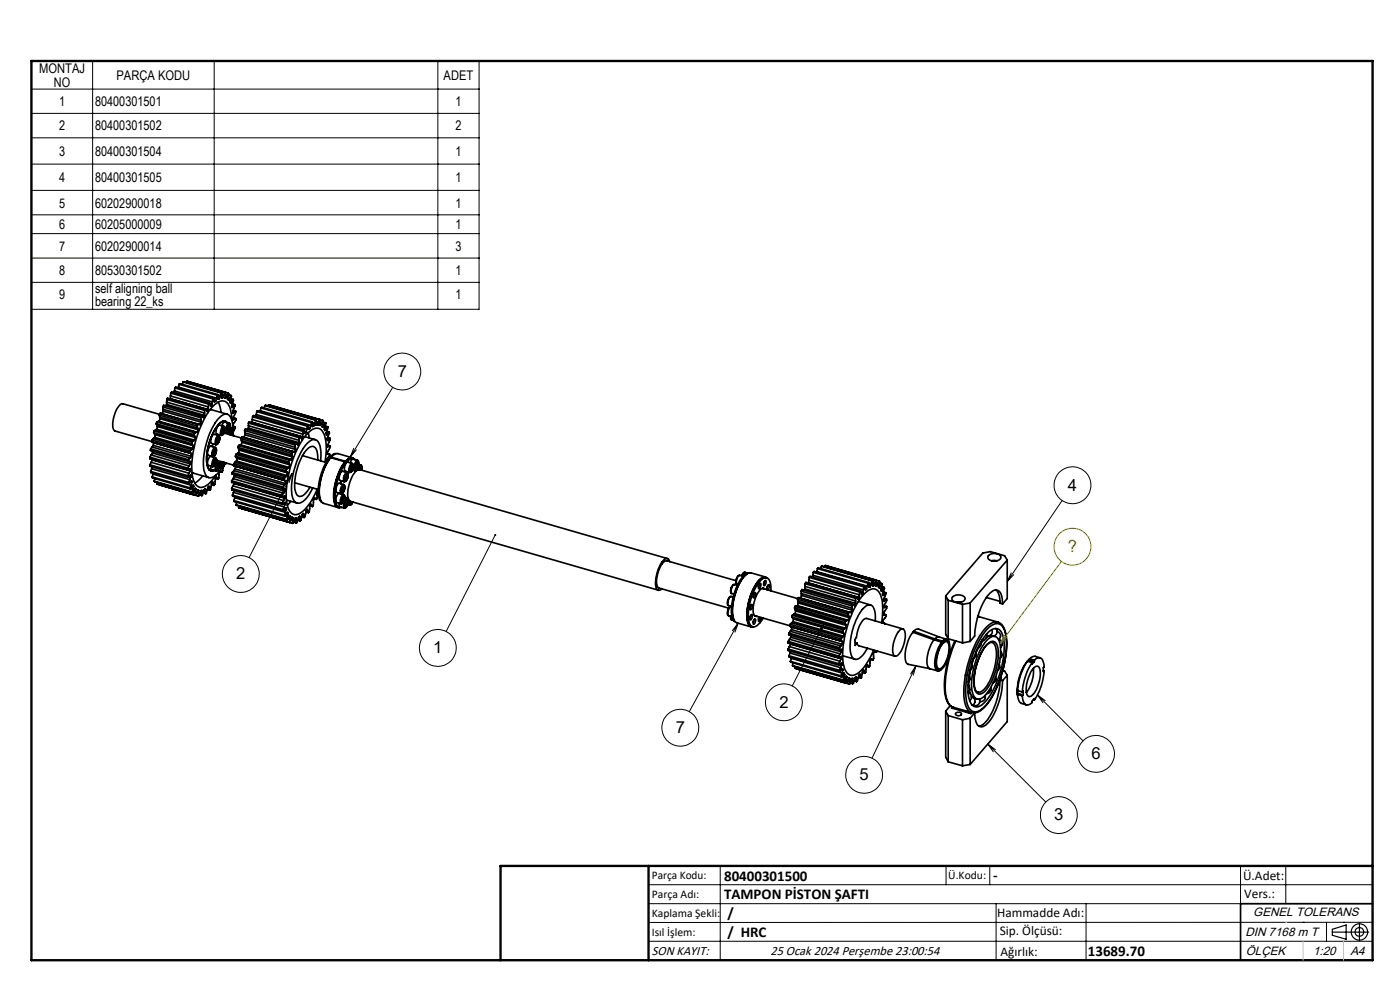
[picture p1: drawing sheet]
<svg xmlns="http://www.w3.org/2000/svg" width="297mm" height="210mm" viewBox="0 0 297 210" stroke-linecap="round" stroke-linejoin="round" font-family="sans-serif">
<g fill="none" stroke="#000" stroke-width=".35">
<path d="M31.8 97v.3l8 2.4M31.8 98.6v.3l8.1 2.3M31.8 97l8 2.3M31.8 98.6l8.1 2.3M32 95.2l-.1 .4 8.1 2.3M32 95.2l8 2.3M32.1 96.5l8 2.3M32.1 96.5l-.3 .5M32.1 98.1l8 2.3M32.1 98.1l-.3 .5M32.2 93.7l8 2.3M32.2 93.7l.2 .1"/>
<path d="M32.2 99.4l8.1 2.3M32.2 99.4l-.2 .6M32.2 93.3v.4M32.2 93.3l8.1 2.4M32.2 94.8l8.1 2.3M32.2 94.8l-.2 .4M32.3 97.5v.1M32.3 97.6l8.1 2.3M32.3 97.6l-.2 .5M32.3 96.1l8.1 2.3M32.3 96.1l-.2 .4M32.3 99.1l-.1 .3"/>
<path d="M32.4 93.8l.2 .1-.1 .6M32.4 95.7l-.1 .4M32.4 93.8l8.2 2.4M32.5 93l8.1 2.3M32.5 93l-.3 .3M32.5 94.5l8.1 2.3M32.5 94.5l-.3 .3M32.6 91.8l8 2.3M32.6 91.8l.2 .2M32.7 91.4l-.1 .4M32.7 91.4l8 2.3M32.8 92l8 2.4"/>
<path d="M32.8 92l.1 .2M32.8 92.8l8.1 2.3M32.8 92.8l-.3 .2M32.9 92.2l-.1 .6M32.9 92.2l8.1 2.3M33 91.2l8 2.3M33 91.2l-.3 .2M33.1 89.9l8.1 2.3M33.1 89.9l.2 .3M33.2 91l8.1 2.4M33.2 91l-.2 .2M33.3 89.5l-.2 .4"/>
<path d="M33.3 89.5l8 2.3M33.3 90.2l8 2.4M33.3 90.2l.1 .3M33.4 90.5l-.2 .5M33.4 90.5l8.1 2.3M33.5 89.4l8.1 2.3M33.5 89.4l-.2 .1M33.8 89.4l8 2.3M33.8 89.4h-.3M33.8 88l8 2.4M33.8 88l.1 .5M33.9 87.9l-7.8-2.3a2.68 2.68 0 0 0-1.8 2.3 4 4 0 0 0 0 3.5l7.9 2.3"/>
<path d="M33.9 88.5l8 2.3M33.9 88.5l.1 .3M33.9 87.7l-.1 .3M33.9 87.7l8.1 2.3M33.9 87.7l8.3 2.3M34 88.8l-.2 .6M34 88.8l8 2.3M34.5 86.3l.2-.3 8.1 2.3M34.5 86.3l8.1 2.3M34.5 86.3l.1 .5M34.6 86.8l8 2.3M34.6 86.8v.4"/>
<path d="M34.6 87.2l-.2 .6M34.6 87.2l8.1 2.4M35.3 85.8l-.1 .3M35.3 85.3l8.1 2.3M35.3 85.8l8.1 2.3M35.3 85.3v.5M35.4 84.7l.1-.3 8.1 2.4M35.4 84.7l8 2.4M35.4 84.7l-.1 .6M36.1 84.6h.1M36.1 84.6l8.1 2.3M36.2 84l8 2.3"/>
<path d="M36.2 84l-.1 .6M36.2 83.4l.2-.3 8 2.4M36.2 83.4l8.1 2.3M36.2 83.4v.6M37 82.9l8 2.4M37 82.9l-.1 .4M37.1 82.3l.2-.2 8.1 2.3M37.1 82.3l8.1 2.3M37.1 82.3l-.1 .6M37.9 82.1l8 2.3M37.9 82.1l-.1 .2M38 81.5l.2-.1 8 2.3"/>
<path d="M38 81.5l8.1 2.3M38 81.5l-.1 .6M38.8 81h.2l8.1 2.3M38.8 81l8.1 2.4M38.8 81l-.1 .5M39.7 80.9l8.1 2.3M39.7 80.9l8 2.3M39.7 80.9l-.2 .2M39.8 99.7l.6-.3v.5M39.8 99.3v.4M40 97.9h.4v.5M40 97.5v.4"/>
<path d="M40.1 98.8l-.3 .5M40.2 96l.4 .2M40.3 95.7l-.1 .3M40.3 97.1l-.3 .4M40.4 99.9l-.3 .5M40.4 98.4l-.3 .4M40.6 96.8l-.3 .3M40.6 96.2v.6M40.6 94.1l.2 .3M40.7 93.7l-.1 .4M40.8 94.4l.2 .1M40.9 95.1l-.6 .6"/>
<path d="M41 94.5l-.1 .6M41 93.5l-.3 .2M41.2 92.2l.1 .4M41.3 93.4l-.3 .1M41.3 91.8l-.1 .4M41.3 92.6l.2 .2M41.5 92.8l-.2 .6M41.6 91.7l-.3 .1M41.8 91.7h-.2M41.8 90.4l.1 .4M41.9 90.8l.1 .3M42 90l-.2 .4"/>
<path d="M42 90h.2M42 91.1l-.2 .6M42.6 88.6v.5M42.6 89.1l.1 .5M42.7 89.6l-.3 .5-.2-.1M42.8 88.3l-.2 .3M43.4 88.1l-.3 .5-.3-.3M43.4 87.6v.5M43.4 87.1v.5M43.6 86.8l-.2 .3M43.6 86.8l.3 .5 .3-.4M44.2 86.3v.6"/>
<path d="M44.3 85.7l-.1 .6M44.3 99.6l.5 .2M44.3 99.6l.1 .1M44.4 85.5l-.1 .2M44.4 85.5l.3 .7 .3-.3M44.6 94.7l1.1 .2a1.44 1.44 0 0 0-.6 1.9l-.9-.2a1.76 1.76 0 0 1 .4-1.9zM44.6 85.7l.4 .2M44.6 86.8h.1M44.6 99.8h.3M44.6 86.8l3.6 1.1M44.7 98.9l.1 .8 1 .2M44.9 96.8v.1"/>
<path d="M45 85.3v.6M45.2 84.6l-.2 .7M45.2 94.1l-.2 .6M45.3 98.5l.2 .1M45.3 98.4v.1M45.3 98.1l.4 .1M45.4 84.4l-.2 .2M45.4 84.4l.1 .9 .3-.2M45.4 95.7l.4 .1M45.4 85l.4 .1M45.5 95.5l-.2 .6v.4M45.5 95.3l.2-.2a1.22 1.22 0 0 1-.4 1.6 1.44 1.44 0 0 1 .2-1.4z"/>
<path d="M45.5 95.5h.1M45.5 97.6h.3M45.6 96.3l-.3 .2M45.6 96.3l-.3-.1v.3M45.6 97.5l.2 .1M45.6 97.5l-.3 .5v.5M45.6 97.5l-.1 .2M45.6 97.3h.1a1.23 1.23 0 0 1-.4 1.6 1.26 1.26 0 0 1 .3-1.6zM45.7 94.9a1.33 1.33 0 0 1-.6 2v-.1M45.7 97.1a1.29 1.29 0 0 1-.6 1.9M45.7 97.1l-1-.3a1.59 1.59 0 0 0-.5 1.9l.9 .3M45.7 97.1a1.52 1.52 0 0 0-.6 1.9"/>
<path d="M45.7 95.4l.1 .4M45.7 95.4l-.2 .1M45.7 98.2l-.2 .4M45.8 95.8l-.2 .5M45.8 97.6l-.1 .6M45.8 99.9h.1M45.9 97.9l.5 .1M45.9 84.4l-.1 .7M45.9 97.6l3.6 1.1M46 99.3l.1 .3M46 99.2l.3 .1M46 93.5l.4 .1"/>
<path d="M46 97.6l-.1 .3M46.1 83.8l-.2 .6M46.1 98.7l.4 .1M46.2 83.7l-.1 .1M46.2 83.7l.1 1 .2-.1M46.2 92.1l-.1 .2M46.2 83.8l.5 .2M46.3 85.3l.3 .8 .3 1.4M46.3 98.2h.1a1.08 1.08 0 0 1-.2 1.5l-.1 .1a.8 .8 0 0 1 0-1.2zM46.3 84.5l.2 .1M46.3 92.6h.1a1.15 1.15 0 0 1-.4 1.6 1.36 1.36 0 0 1 .3-1.6zM46.3 92.8l-.2 .3a.59 .59 0 0 0 0 .8"/>
<path d="M46.3 92.8l.2 .3M46.3 99.3l-.2 .3M46.3 92.8l-.1 .1 .3 .2M46.4 92.4a1.31 1.31 0 0 1-.6 1.9M46.4 98a1.3 1.3 0 0 1-.5 1.9M46.4 92.4l-1-.3a1.48 1.48 0 0 0-.5 1.9l.9 .3M46.4 92.4a1.59 1.59 0 0 0-.6 1.9M46.4 98a1.55 1.55 0 0 0-.6 1.9M46.4 93.6l-.3 .3M46.4 98.5l.1 .3M46.4 98.5l-.4 .5 .1 .6M46.4 98.5l-.2 .1"/>
<path d="M46.5 93.1l-.1 .5M46.5 98.8l-.2 .5M46.5 99.2l.4 .1M46.6 99.9l.3 .1M46.9 83.4l-.4 1.2M47 97.9a1.26 1.26 0 0 0-.1 1.4M47 84.3l.2 .1M47.1 83.3l-.2 .1M47.1 83.3l-.1 1.1h.2M47.1 83.7l.3 .1M47.1 91.7v.2M47.1 98.7v.2"/>
<path d="M47.1 91.9h.2M47.1 98.8h.2M47.2 98l-.2 .9 .1 .3a.94 .94 0 0 0 .6-1.1M47.2 91.3l.4 .1M47.2 98.2l.4 .1M47.2 99.2l.1 .6-.2 .3M47.3 98l-.2 .9M47.3 89.4h.5M47.3 89.3l.1 .1M47.3 90.8l.3-.2a1.27 1.27 0 0 1-.5 1.6 1.41 1.41 0 0 1 .2-1.4zM47.3 98.8l-.2 .1M47.4 83.8l-.2 .6"/>
<path d="M47.5 90.4a1.29 1.29 0 0 1-.6 1.9M47.5 90.4l-1-.2a1.55 1.55 0 0 0-.5 1.9l.9 .2M47.5 90.4a1.56 1.56 0 0 0-.6 1.9M47.5 98.1l.1 .2M47.5 91.9l3.7 1M47.6 90.9h-.2l-.2 .4-.1 .6M47.6 91.4l-.3 .5M47.6 90.9v.5M47.6 98.3l-.3 .5M47.6 98.1v.2M47.7 91.6l-.1 .3M47.7 89.3l.2 .2"/>
<path d="M47.7 83.2h.1M47.7 84.4h.1M47.7 83.2l-.3 .6M47.7 98.1v.1a1.07 1.07 0 0 1-.8 1.1M47.8 83.8l.3 .1M47.8 83.2l-.1 1.2h.2l.2-.5M47.8 83.2l.6 .2M47.9 98.2v.2h-.2M48.2 89.7a1.17 1.17 0 0 0-1.9 .5 11.6 11.6 0 0 0-2.3 8.6l.3 .6 .3 .3 .7 .1M48.2 91.1l.1 .3M48.2 91l.4 .1M48.3 89.7a.96 .96 0 0 0-1.7 0 11.9 11.9 0 0 0-2.6 9.1 1.03 1.03 0 0 0 1.4 1"/>
<path d="M48.4 84.3l.3 .1M48.4 90.5h.3M48.4 83.4l.1 .1-.2 1.2 .1 .1 .3-.4M48.4 83.4l-.3 .5M48.5 83.7l.5 .2M48.5 89.8a1.19 1.19 0 0 1-.1 1.8l-.4 .1M48.6 89.8h.1M48.6 90a.8 .8 0 0 1 0 1.3l-.3 .3a1.03 1.03 0 0 1 .2-1.5zM48.6 89.8l-1-.3-.5 .8M48.6 91.1l-.3 .3M48.6 89.8a1.57 1.57 0 0 0-.6 1.9l-.4-.1M48.6 90.3l-.3 .4v.7"/>
<path d="M48.6 90.3l.1 .2M48.6 90.3l-.2 .1M48.7 90.5l-.1 .6M48.8 92.2a1.39 1.39 0 0 1 .6-1.3 1.46 1.46 0 0 1-.2 1.4M48.8 90.6l.5 .2M48.8 85l.4 .1M48.9 92.2h.1M48.9 92.1v.1M48.9 91.7l.5 .2M49 84.6l.5 .1M49 83.9l.1 .1-.3 1.3 .1 .2 .3-.4M49 83.9l-.3 .5"/>
<path d="M49.1 92.3h.1M49.2 89.1a4.8 4.8 0 0 0-1.4-3.9 2.32 2.32 0 0 0-2.6 1 21.1 21.1 0 0 0-4.4 14.8 2.35 2.35 0 0 0 2 2.4 4.7 4.7 0 0 0 3-2.6M49.2 86l.3 .1M49.2 91.3h.2M49.2 91.2l-.2 .4-.1 .6M49.2 91.2l.2 .1M49.2 91.2l-.1 .1M49.3 90.8l.2 .1v.6l-.3 .8M49.3 90.8a1.32 1.32 0 0 0-.7 1.3M49.3 85.7l.5 .1M49.3 92.2l.3 .3M49.4 91.9l-.3 .4"/>
<path d="M49.4 92.2l-.1 .1M49.4 90.8a2.84 2.84 0 0 0-1.3-3 3.5 3.5 0 0 0-2.7 2.4 15.4 15.4 0 0 0-2.1 9.7 1.4 1.4 0 0 0 1 1.4 1.4 1.4 0 0 0 1.6-.6l1.1-1.4M49.4 91.3v.6M49.4 87.3l.3 .1M49.5 84.7v.2l-.4 1.2 .1 .4 .3-.4M49.5 84.7l-.3 .4M49.5 87.1l.5 .1M49.5 88.8l.2 .1M49.5 88.6l.5 .2M49.5 98.7l10.8 3.1M49.5 98.7l.2 .1M49.6 98.3l-.1 .4"/>
<path d="M49.6 99.8l10.7 3.1M49.6 98.3l10.7 3.2M49.6 99.8l-.3 .4M49.7 90.5h.2M49.7 90.5l-.3-.1 .5 .1M49.7 98.8l.3 .1-.1 .6M49.7 98.8l11 3.2M49.8 85.8v.3l-.4 1.1v.5l.3-.3M49.8 85.8l-.3 .3M49.9 90.5l-.1 .4-.3 .4M49.9 98l10.7 3.1M49.9 98l-.3 .3"/>
<path d="M49.9 99.5l10.7 3.1M49.9 99.5l-.3 .3M50 96.8l10.7 3.1M50 96.8l.1 .2M50 87.2v.3l-.5 1v.5l.2-.1M50 87.2l-.3 .2M50 88.8v.3l-.5 .9-.1 .5h.3M50 96.4v.4M50 88.8l-.3 .1M50 96.4l10.8 3.1M50.1 97l10.8 3.1M50.1 97l.2 .2"/>
<path d="M50.2 97.8l10.7 3.1M50.2 97.8l-.3 .2M50.3 97.2l-.1 .6M50.3 97.2l10.7 3.1M50.3 96.2l10.8 3.1M50.5 94.9l10.7 3.1M50.5 94.9l.1 .3M50.6 96.1l10.7 3.1M50.6 96.1l-.6 .3M50.6 94.5l-.1 .4M50.6 95.2l10.7 3.1M50.6 94.5l10.7 3.1"/>
<path d="M50.6 95.2l.2 .3M50.8 95.5l-.2 .6M50.8 95.5l10.7 3.1M50.9 94.4l-.3 .1M50.9 94.4l10.7 3.1M51.1 94.4l10.7 3.1M51.1 94.4h-.2M51.2 93.1l10.7 3.1M51.2 93.1v.4M51.2 93.5l10.7 3.1M51.2 93.5l.1 .3M51.3 92.7l-.1 .4"/>
<path d="M51.3 92.7l11 3.1M51.3 92.7l10.7 3.1M51.3 93.8l-.2 .6M51.3 93.8l10.8 3.1M51.9 91.3l.2-.3 10.7 3.1M51.9 91.3l10.7 3.1M51.9 91.3v.5M51.9 91.8l10.8 3.1M51.9 91.8l.1 .4M52 92.2l-.2 .6M52 92.2l10.7 3.1M52.7 89.7l.2-.2 10.7 3.1"/>
<path d="M52.7 90.8l-.2 .3M52.7 90.3l10.7 3.1M52.7 89.7l10.8 3.1M52.7 89.7v1.1M52.7 90.8l10.7 3.1M53.5 89.6h-.1M53.5 89.6l10.7 3.1M53.5 89l10.7 3.1M53.5 89v.6M53.6 88.4l.2-.2 10.7 3.1M53.6 88.4l10.7 3.1M53.6 88.4l-.1 .6"/>
<path d="M54.4 87.9l10.7 3.1M54.4 87.9l-.1 .4M54.5 87.3l.1-.2 10.8 3.1M54.5 87.3l10.7 3.1M54.5 87.3l-.1 .6M55.2 87.1l10.7 3.1M55.2 87.1v.2M55.4 86.5l.1-.1 10.8 3.1M55.4 86.5l10.7 3.1M55.4 86.5l-.2 .6M56.2 86h.2l10.7 3.1M56.2 86l10.7 3.1"/>
<path d="M56.2 86l-.2 .5M57 85.9l10.9 3.1M57 85.9l10.7 3.1M57 85.9l-.1 .2M60.7 99.9l.2 .2M60.8 99.5l-.1 .4M61.1 99.3l-.3 .2M61.2 98l.1 .3M61.3 99.2l-.2 .1M61.3 97.6l-.1 .4M61.3 98.3l.2 .3M61.5 98.6l-.2 .6"/>
<path d="M61.6 97.5l-.3 .1M61.8 97.5h-.2M61.9 96.2v.4M61.9 96.6l.2 .3M62 95.8l-.1 .4M62 95.8h.3M62.1 96.9l-.3 .6M62.6 94.4l.1 .5M62.7 94.9v.4M62.7 95.3l-.2 .6-.2-.1M62.8 94.1l-.2 .3M63.4 93.9l-.2 .5-.4-.3"/>
<path d="M63.4 93.4v.5M63.5 92.8l-.1 .6M63.6 92.6l-.1 .2M63.6 92.6l.4 .5 .2-.4M64.2 96.7l5 1.4M64.2 92.1v.6M64.3 91.5l-.1 .6M64.5 91.3l-.2 .2M64.5 91.3l.2 .7 .3-.4M64.6 91.5l.4 .1M64.7 92.6l2.2 .7M65.1 91l-.1 .6"/>
<path d="M65.2 90.4l-.1 .6M65.4 90.2l-.2 .2M65.4 90.2l.1 .9 .3-.2M65.4 91.8l.2 1.1M65.5 90.8l.3 .1M65.9 90.2l-.1 .7M66.1 89.6l-.2 .6M66.3 89.5l-.2 .1M66.3 89.5v1l.3-.2M66.3 90.3h.3M66.3 89.6l.4 .1M66.9 89.1l-.3 1.2"/>
<path d="M67.1 90.1l.2 .1M67.1 89.1h-.2M67.1 89.1l-.1 1.1h.3M67.1 89.5l.4 .1M67.4 97.6a3.3 3.3 0 0 0-.8-2.9 2.03 2.03 0 0 0-2.1 1.5 12.3 12.3 0 0 0-1.8 8 1.1 1.1 0 0 0 .8 1.1 1.1 1.1 0 0 0 1.2-.6l1.1-1.3M67.5 89.6l-.2 .6M67.7 90.2h.1M67.7 89h.2M67.7 89l-.2 .6M67.8 89.6l-.1 .6h.2l.3-.5M67.8 89.6l.4 .1M67.9 89l-.1 .6"/>
<path d="M67.9 89l.5 .2M68 97.7a5.5 5.5 0 0 0-.8-4.3 1.68 1.68 0 0 0-2.2 .9 15 15 0 0 0-2.9 11.4 1.27 1.27 0 0 0 .9 1 1.27 1.27 0 0 0 1.3-.3l1-1 1.1-1.9M68.4 90.1l.4 .1M68.4 89.2h.1l-.2 1.3 .2 .1 .3-.4M68.4 89.2l-.2 .5M68.5 89.5l.5 .2M68.9 90.8l.3 .1M69 98a11 11 0 0 0-.5-6.3 1.72 1.72 0 0 0-2.9-.1 19.6 19.6 0 0 0-4.7 11.2 9.3 9.3 0 0 0 .6 5.6 1.6 1.6 0 0 0 2.6 .1 11.3 11.3 0 0 0 3.2-4.7M69 90.4l.5 .1M69 89.7l.1 .1-.3 1.2 .1 .3 .3-.4M69 89.7l-.2 .5M69.2 91.8l.3 .1"/>
<path d="M69.3 98h.1M69.3 91.5l.5 .1M69.4 93.1l.3 .1M69.5 90.5l.1 .2-.4 1.2 .1 .3 .5-.6M69.5 90.5l-.3 .4M69.5 92.8l.5 .2M69.5 94.6h.3M69.5 94.4l.6 .2M69.7 96.3h.2M69.7 96.3l-.2-.1 .4 .1M69.8 91.6l.1 .3-.5 1.1 .1 .4 .2-.2M69.9 96.3v.4l-.6 .7v.6"/>
<path d="M70 93v.3l-.5 1v.5l.3-.2M70 93l-.3 .2M70.1 94.6l-.1 .3-.5 1v.4h.2M70.1 94.6h-.3M70.1 97.1a12.1 12.1 0 0 0-2.3 8.6l.2 .4M70.1 97.1a12.2 12.2 0 0 0-2.2 8.7l.3 .6 .3 .3 3.2 1M70.1 97.1l3.1 .9M70.2 97.1h.1M70.2 97l.8-.7 .5-.1 3.3 .9M70.2 97l3.1 .9M70.2 97v.1M70.8 96.5l-.7 .6"/>
<path d="M71.3 96.2a2.45 2.45 0 0 0-1.9 1.6 11.4 11.4 0 0 0-1.6 8.2l.5 .6M73.2 97.9l.1 .1M73.2 98a12 12 0 0 0-2.3 8.7l.5 .8 .4 .2h.3M73.2 98h.1M73.3 97.9v.1M74.3 99.6l.1 .2M74.3 99.7l.3 .1M74.4 99.8h.2M74.4 99.2l.4 .1M74.6 98.6l.2-.1a1.27 1.27 0 0 1-.5 1.6 1.4 1.4 0 0 1 .3-1.5zM74.6 98.8l-.3 .6 .1 .4M74.7 97.2a2.32 2.32 0 0 0-2 1.5 12.1 12.1 0 0 0-1.7 7.9l.4 .8 .3 .2"/>
<path d="M74.7 98.3a1.29 1.29 0 0 1-.5 1.9M74.7 98.3l-.9-.3a1.55 1.55 0 0 0-.6 2l1 .2M74.7 98.3a1.56 1.56 0 0 0-.5 1.9M74.8 99.7l.7 .2M74.8 99.3l-.2 .5M74.8 98.8v.5M74.8 98.8h-.2M74.9 99.5l.4 .1M74.9 99.5v.3M75 97.3a1.66 1.66 0 0 0-1.9 1 11.9 11.9 0 0 0-2 8.3l.4 .8 .5 .3M75.1 97.3a1.25 1.25 0 0 0-1.8 .6M75.4 97.6a1.21 1.21 0 0 0-1.9 .5 11.8 11.8 0 0 0-2.2 8.6l.2 .6 .4 .3h.6"/>
<path d="M75.4 99l.1 .2M75.4 98.9l.4 .1M75.6 98.3l.4 .1M75.8 97.7a1.11 1.11 0 0 1-.1 1.6l-.4 .3M75.8 97.7h.1M75.8 97.9a.8 .8 0 0 1 0 1.2l-.3 .4a1.03 1.03 0 0 1 .2-1.5zM75.8 97.7l-1-.3-.5 .8M75.8 99l-.3 .2M75.8 97.7a1.54 1.54 0 0 0-.5 1.9M75.8 98.1l-.3 .5v.6M75.8 98.1l.2 .3M75.8 98.1l-.2 .2"/>
<path d="M76 98.4l-.2 .6M76.1 98.5l.4 .1M76.3 99.6a1.9 1.9 0 0 0-1.6 1.5 6.8 6.8 0 0 0-.7 4.9l.4 .4M76.3 99.6l65.3 18.9M76.4 99.1l.2 .1M76.4 99.1l-.2 .3v.2h.1M76.4 99.1l-.1 .1M76.5 98.6a.9 .9 0 0 1 .2 1.1l.1-.5-.2-.4-.3 .3-.2 .5M76.5 98.6l-.4 .4-.3 .7M76.6 99.2v.5zM32 100v.3l8 2.3M32 100l8 2.3"/>
<path d="M32.3 101.2v.2l8.1 2.3M32.3 101.2l8 2.3M32.5 100.6l8 2.3M32.5 100.6l-.2 .6M32.5 100.4v.2M32.7 102.1l8.2 2.4M32.7 102.1l8 2.3M32.8 101.5l-.1 .6M33.3 102.6l.1 .1M33.3 102.6l8.2 2.4M33.3 102.4v.2M34 102.9h.1"/>
<path d="M34 102.9l8 2.3M39.9 100.9v.3M40 102.3v.3M40.1 101.1l.4 .1M40.1 100.4l-.2 .5M40.3 101.7l-.3 .6M40.3 103.5l.1 .2M40.4 102.2l.3 .1M40.5 101.2l-.1-.4-.5 .4M40.5 101.2l-.2 .5M40.5 103.6l.4 .2M40.5 102.9l-.2 .6"/>
<path d="M40.7 102.3l-.1-.3-.6 .6M40.7 102.3l-.2 .6M40.7 104.4l.2 .1M40.7 100.3h.1M40.7 100.3l3.6 1M40.9 103.1h.2M40.9 103.8l-.2 .6M41 104.2l.5 .1M41.1 103.1l-.1-.2-.6 .8M41.1 103.1l-.2 .7M41.3 103.7h.3M41.5 104.3v.7"/>
<path d="M41.6 103.7l-.2-.1-.5 .9M41.6 103.7l-.1 .6M41.7 104.5l.3-.5h.2l-.2 1.2M41.7 104.5l-.2 .5M41.7 104.5l.4 .1M41.9 104h.2M42.3 105l.5 .1M42.5 104.5l.3 .1M42.8 104.6l.1-.6-.3 .1-.4 1.1h-.2M42.8 104.6v.5M43 101l-1.1 1.1-.6 .4M43.1 104.6l.5 .1"/>
<path d="M43.3 104.1l.3 .1M43.6 104.2v-.5l-.3 .1-.4 1.3h-.1M43.6 104.2v.5M44 103.8l.5 .2M44.1 103.5l.3 .1M44.5 104l-.2-.9-.2 .3-.5 1.3M44.9 102.8l.5 .2M44.9 102.5l.4 .1M45.3 102.6l-.1-.3-.3 .3-.2 1.2-.2 .2M45.3 102.6l.1 .4M45.7 101.5l.5 .2M45.8 101.3l.3 .1"/>
<path d="M46.1 101.4l-.2-.2-.2 .4-.1 1.1-.2 .3M46.1 101.4l.1 .3M46.6 100l.5 .1M46.9 100l-.2-.2-.2 .5-.1 1.1-.2 .3M46.9 100l.2 .1M49.1 102v.3l10.8 3.1M49.1 103.6l.1 .3 10.7 3.1M49.1 102l10.8 3.1M49.1 103.6l10.8 3.1M49.3 100.2l-.1 .4 10.8 3.1M49.3 100.2l10.7 3.1M49.3 105l.1 .3 10.7 3.1"/>
<path d="M49.3 105l10.7 3.1M49.4 101.5l10.7 3.1M49.4 103.1l10.7 3.1M49.4 101.5l-.3 .5M49.4 103.1l-.3 .5M49.5 104.4l10.8 3.1M49.5 104.4l-.2 .6M49.6 106.2l.1 .2 10.7 3.1M49.6 106.2l10.8 3.1M49.7 102.5v.1M49.7 102.6l10.7 3.1M49.7 102.6l-.3 .5"/>
<path d="M49.7 101.1l10.7 3.1M49.7 101.1l-.3 .4M49.7 104.1l-.2 .3M49.7 100.7v.4M49.8 105.6l10.7 3.1M49.8 105.6l-.2 .6M49.9 105.4l-.1 .2M50.1 107.1l10.8 3.2M50.1 107.1l10.7 3.1M50.2 106.5l-.1 .6M50.6 107.7l11.5 3.3M50.6 107.7l10.8 3.1"/>
<path d="M50.7 107.4l-.1 .3M51.3 107.9h.1M59.9 106.7v.3M59.9 105.4l.5-.2v.5M59.9 105.1v.3M59.9 107l.6-.4v.4M60 103.7h.5l-.1 .5M60 108.1l.1 .3M60 103.3v.4M60.1 106.9l.4 .1M60.1 106.2l-.2 .5M60.1 104.6l-.2 .5"/>
<path d="M60.3 107.5l-.3 .6M60.3 101.8l.4 .2M60.3 101.5v.3M60.3 102.9l-.3 .4M60.4 109.3v.2M60.4 105.7l-.3 .5M60.4 104.2l-.3 .4M60.5 108l.2 .1M60.5 109.4l.5 .1M60.5 107l-.2 .5M60.5 108.7l-.1 .6M60.6 102.6l-.3 .3"/>
<path d="M60.6 101.1l-.3 .4M60.7 102l-.1 .6M60.7 108.1v-.4l-.6 .7M60.7 106.1l2.3 .6M60.7 108.1l-.2 .6M60.8 110.2l.1 .1M60.9 100.1l.1 .2M60.9 108.9h.2M60.9 100.9l-.3 .2M61 109.5l-.2 .7M61 100.3l-.1 .6M61.1 110l.4 .1"/>
<path d="M61.1 108.9l-.1-.2-.6 .8M61.1 108.9l-.1 .6M61.4 109.5h.2M61.5 110.1l-.1 .7M61.6 109.5l-.1-.1-.6 .9M61.6 109.5l-.1 .6M61.7 106.4l-.7 .8M61.8 110.3l.2-.6 .2 .1-.1 1.2M61.8 110.3l-.3 .5h-.1M61.8 110.3l.3 .1M62 109.8h.1M62.3 110.8l.5 .1"/>
<path d="M62.5 110.3l.3 .1M62.5 102.4l5 1.4M62.8 110.4l.1-.6h-.2l-.5 1.2h-.1M62.8 110.4v.5M63.1 110.3l.5 .2M63.3 109.9l.3 .1M63.6 110v-.5l-.2 .1-.4 1.3h-.2M63.6 110v.5M64 109.6l.5 .2M64.1 109.2l.4 .2M64.5 109.8l-.2-.9-.2 .2-.3 1.3-.2 .1M64.9 108.6l.5 .2"/>
<path d="M65 108.3l.3 .1M65.4 108.8l-.2-.8-.3 .4-.2 1.2-.2 .2M65.8 107.3l.5 .1M65.9 107.1l.2 .1M66.1 107.2l-.1-.2-.3 .3-.1 1.2-.2 .3M66.1 107.2l.2 .2M66.6 105.8l.5 .1M66.7 105.7l.2 .1M66.9 105.8l-.2-.2-.2 .4v1.2l-.2 .2M66.9 105.8l.2 .1M67.5 104.2l-.3 .5 .1 .9-.2 .3M72 106.7l.1 .8 .9 .3"/>
<path d="M72.1 104.7h.1M72.4 100.1l.3-.1 .9 .3a1.55 1.55 0 0 0-.6 1.9l-.9-.3a1.7 1.7 0 0 1 .3-1.8zM72.5 102l-.2 .6M72.5 106.2v.2M72.5 106.4l.2 .1M72.6 105.9l.4 .1M72.6 105a.4 .4 0 0 1 .6 .1 .4 .4 0 0 1-.1 .6v.1a.9 .9 0 0 1-.9 1 1.89 1.89 0 0 1 .4-1.8zM72.6 103.5l.4 .1M72.7 102.9a.47 .47 0 0 1 .5 .2 .47 .47 0 0 1-.1 .5 1.08 1.08 0 0 1-.8 1.1 1.83 1.83 0 0 1 .4-1.8zM72.7 103.4l-.2 .6 .1 .3M72.7 103.4h.1M72.8 105.4l.2 .1"/>
<path d="M72.8 104.2l-.2 .1M72.8 104.2l-.3-.1 .1 .2M72.8 105.4l-.2 .4-.1 .6M72.8 105.4l-.1 .1M72.8 103h.2a1.22 1.22 0 0 1-.5 1.6 1.48 1.48 0 0 1 .3-1.6zM72.8 105.2l.2-.1a1.23 1.23 0 0 1-.5 1.6 1.31 1.31 0 0 1 .3-1.5zM72.9 102.8l-.9-.3a1.63 1.63 0 0 0-.6 1.9l1 .3M72.9 104.9l-.9-.2a1.59 1.59 0 0 0-.6 1.9l1 .2M73 103.2v.4M73 103.2l-.3 .2M73 103.2l-.2 .1M73 106l-.3 .5"/>
<path d="M73 103.6l-.2 .6M73 105.5v.5M73.1 105.8l.5 .1M73.2 105.5l.7 .2M73.2 107.2l.1 .2M73.2 101.3l.4 .2M73.2 107.1l.4 .1M73.3 105.5l-.1 .3M73.4 106.5l.3 .1M73.4 100.6l.3-.2a1.18 1.18 0 0 1-.5 1.7 1.42 1.42 0 0 1 .2-1.5zM73.4 100l-.1 .2M73.5 106.1h.1a1.03 1.03 0 0 1-.2 1.5l-.1 .1a.8 .8 0 0 1 0-1.3z"/>
<path d="M73.6 100.7l-.3 .3a.59 .59 0 0 0 0 .8M73.6 100.7l.1 .2M73.6 107.2l-.3 .2M73.6 100.7l-.2 .1 .3 .1M73.6 100.3a1.27 1.27 0 0 1-.6 1.9M73.6 105.9a1.31 1.31 0 0 1-.6 1.9M73.6 105.9a1.55 1.55 0 0 0-.6 1.9M73.6 101.5l-.3 .3M73.6 106.3l.1 .3M73.6 106.3l-.4 .5 .1 .6M73.6 106.3l-.2 .2M73.7 100.9l-.1 .6"/>
<path d="M73.7 106.6l-.1 .6M73.7 107.1l.5 .1M74.1 106.1l-.1 .8 .2 .3M74.2 106.3v.4l.2 .4 .4-.6-.3 .5-.3 .2M74.3 106.4l.1 .3M74.3 106.6l.1 .1M74.3 106.6l.3 .1M74.4 106.4l65.3 18.8M74.6 106.7h-.2M74.6 106.5v.2M74.7 106.5l-.1 .2M142.1 119.2a.73 .73 0 0 0-.6-.7 .73 .73 0 0 0-.8 .4 7.4 7.4 0 0 0-1.4 6l.4 .3 .7-.3"/>
<path d="M175 120l10.9 3.1M175 120l10.8 3.1M175 120l-.1 .2M209.7 117.9a1.84 1.84 0 0 1 2.6 .1 1.05 1.05 0 0 1-1.4 1 .94 .94 0 0 1-1-.2 .94 .94 0 0 1-.2-.9zM210.4 118.9h1.1M213.7 118.8l-.6-.9-3-.9-1.6 .3-7.9 9.1M213.7 118.8l-7.9 9.1M213.7 118.8v8.2l-1 1.1M154.6 130.6l.7 .2M154.6 128.4l.6 .2M155 130.7v.5l.3 .3M155.1 128.7v-.1a1.31 1.31 0 0 0-.5 2"/>
<path d="M155.1 126.5a1.39 1.39 0 0 0-.8 1.6l.3 .3M155.1 130.7v.5l.2 .3M155.1 128.6a1.59 1.59 0 0 0-.5 2M155.1 126.5a1.48 1.48 0 0 0-.5 1.9M155.1 128.6l.1 .1M155.1 126.5l.4 .1M155.3 131.5l.4 .1M155.3 125.9l.4 .1M155.8 124a1.36 1.36 0 0 0-.8 1.7l.3 .2M156.1 123.2l-14.6-4.3a1.59 1.59 0 0 0-1.4 1.3 5.1 5.1 0 0 0-.5 4.4l15 4.4M156.4 124h.1M156.4 124.2l-.6-.2a1.57 1.57 0 0 0-.5 1.9"/>
<path d="M156.9 122.1v-.1a1.38 1.38 0 0 0-.5 2M156.9 122.1a1.56 1.56 0 0 0-.5 1.9M156.9 122.1l.8 .1M158 121.4a.76 .76 0 0 0-.7 .8M158 121.4l-.2 .1-.4 .7M158 121.4l.6 .2M158.4 121.8a11.1 11.1 0 0 0-3.1 8.2l.3 1.4M159 121.5a3.7 3.7 0 0 0-2.6 2.8 9.9 9.9 0 0 0-.9 7.1l.5 .5M159.2 130.7l-.1 .4M159.2 128.5l-.1 .4M159.3 130.4h.1a.72 .72 0 0 1-.2 1.1 .71 .71 0 0 1 .1-1.1zM159.3 128.3l.1-.1a.78 .78 0 0 1-.2 1.2l-.1-.6z"/>
<path d="M159.9 131.6l-.1 .4M159.9 126l-.1 .4M160 131.4l.1-.1a.7 .7 0 0 1-.3 1.1v-.7zM160 125.8l.1-.1a.7 .7 0 0 1-.3 1.1v-.7zM160.1 130.6l7.5 2.1M160.3 130.7h-.1h.2M161 131l-.1 .4M161 124l-.1 .5M161.1 130.9a.71 .71 0 0 0-.1 .9l.4-.8M161.1 123.8l.2-.1a.76 .76 0 0 1-.3 1.2l-.1-.6zM161.7 124.8l7.6 2.2M161.9 124.8l.1 .1"/>
<path d="M161.9 124.8l.2 .1M162.1 123.4l-.1 .4M162.2 125l-.2-.2a1.94 1.94 0 0 0-1.6 1.6 5.3 5.3 0 0 0-.3 4.2l.5 .1M162.3 123.2v-.1a.78 .78 0 0 1-.2 1.1l-.1-.3zM162.3 122.5a2.06 2.06 0 0 0-1.8 1.4 11.6 11.6 0 0 0-1.8 8.1l.3 .6 .3 .2M162.4 122.4l-3.1-.9a2.13 2.13 0 0 0-1.9 1.4 12.1 12.1 0 0 0-1.8 8.3l.3 .6 .4 .3 3 .9M162.7 122.6a1.62 1.62 0 0 0-1.9 .9 11.5 11.5 0 0 0-2 8.6l.3 .5 .6 .4M162.7 125.1a1.03 1.03 0 0 1 .4-1.1 1.04 1.04 0 0 1-.2 1.2M162.8 122.6a1.16 1.16 0 0 0-1.8 .4 11.9 11.9 0 0 0-2.4 9.1l.5 .7 .7 .2M162.8 124.3l-.1 .4M163.5 125.3a2.78 2.78 0 0 0-.7-2.6l-.2-.2a2.72 2.72 0 0 0-2.1 1.8 10.8 10.8 0 0 0-1.4 8.1 1.01 1.01 0 0 0 .9 .6 1.01 1.01 0 0 0 .9-.5l1-1.4M167.2 136.1v.3l10.7 3.1"/>
<path d="M167.2 137.7v.3l10.8 3.1M167.2 136.1l10.7 3.1M167.2 137.7l10.7 3.1M167.4 134.3l-.1 .3 10.7 3.2M167.4 139.1v.3l10.8 3M167.4 134.3l10.7 3.1M167.4 139.1l10.7 3.1M167.5 137.2l10.7 3.1M167.5 137.2l-.3 .5M167.5 135.6l10.7 3.1M167.5 135.6l-.3 .5M167.6 132.8l10.7 3.1"/>
<path d="M167.6 132.8l.2 .2M167.6 138.5l10.7 3.1M167.6 138.5l-.2 .6M167.6 132.4v.4M167.6 132.4l10.8 3.1M167.6 133.9l10.8 3.1M167.6 133.9l-.2 .4M167.7 136.6v.1M167.7 135.2l10.8 3.1M167.7 135.2l-.2 .4M167.7 136.7l10.8 3.1M167.7 136.7l-.2 .5"/>
<path d="M167.7 138.1l-.1 .4M167.8 134.8l-.1 .4M167.8 133l10.7 3M167.8 133l11 3.1M167.9 139.7l10.7 3.1M167.9 139.7l-.2 .6M167.9 133.6l10.7 3.1M167.9 133.6l-.3 .3M167.9 139.5v.2M168 132.1l10.7 3.1M168 132.1l-.4 .3M168 130.9l10.7 3.1"/>
<path d="M168 130.9l.2 .2M168 133l-.1 .6M168.1 130.5l-.1 .4M168.1 130.5l10.7 3.1M168.2 131.1l10.7 3.1M168.2 131.1l.1 .2M168.2 131.9l10.8 3.1M168.2 131.9l-.2 .2M168.3 131.3l-.1 .6M168.3 131.3l10.8 3.1M168.4 130.3l-.3 .2M168.4 130.3l10.7 3.1"/>
<path d="M168.6 129l10.7 3.1M168.6 129l.1 .3M168.7 128.6l-.1 .4M168.7 128.6l10.7 3.1M168.7 129.3l10.7 3.1M168.7 130.2l10.7 3.1M168.7 130.2l-.3 .1M168.7 129.3l.1 .3M168.8 129.6l-.1 .6M168.8 129.6l10.8 3.1M168.9 128.5l-.2 .1M168.9 128.5l10.8 3.1"/>
<path d="M169.2 127.1l10.8 3.1M169.2 127.1l.1 .5M169.2 128.5l10.7 3.1M169.2 128.5h-.3M169.3 127.6l10.7 3.1M169.3 127.6l.1 .3M169.3 126.8l-.1 .3M169.3 126.8l10.8 3.1M169.3 126.8l11 3.1M169.4 127.9l-.2 .6M169.4 127.9l10.7 3.1M170 125.4l.1-.3 10.7 3.1"/>
<path d="M170 125.4l10.7 3.1M170 125.9l10.7 3.1M170 125.4v.5M170 125.9v.4M170 126.3l-.2 .6M170 126.3l10.8 3.1M170.7 124.9l-.1 .3M170.7 124.9l10.8 3.1M170.7 124.4l10.8 3.1M170.7 124.4v.5M170.8 123.8l.2-.3 10.7 3.1M170.8 123.8l10.7 3.1"/>
<path d="M170.8 123.8l-.1 .6M171.5 123.6v.1M171.5 123.6l10.8 3.1M171.6 123.1l10.7 3.1M171.6 123.1l-.1 .5M171.7 122.5l.1-.2 10.8 3M171.7 122.5l10.7 3.1M171.7 122.5l-.1 .6M172.4 122l10.8 3.1M172.4 122v.4M172.5 121.4l.2-.2 10.7 3.1M172.5 121.4l10.8 3.1"/>
<path d="M172.5 121.4l-.1 .6M173.2 121.2l10.8 3.1M173.2 121.2v.1M173.4 120.6l.2-.1 10.7 3.1M173.4 120.6l10.7 3.1M173.4 120.6l-.2 .6M174.3 120.1l10.9 3.1M174.3 120.1l10.7 3.1M174.3 120.1l-.2 .5M177.9 139.5l.6-.2v.5M177.9 139.2v.3M178 137.8h.5v.5"/>
<path d="M178.1 137.4l-.1 .4M178.2 138.7l-.3 .5M178.3 135.9l.2 .1M178.4 137l-.3 .4M178.4 135.5l-.1 .4M178.5 139.8l-.3 .5M178.5 138.3l-.3 .4M178.5 136l.3 .1M178.6 136.7l-.2 .3M178.7 135.2l-.3 .3M178.7 134l.2 .2M178.8 136.1l-.2 .6"/>
<path d="M178.8 139.1l2.6 .7M178.8 133.6l-.1 .4M178.9 134.2l.2 .2M179 135l-.3 .2M179.1 134.4l-.1 .6M179.1 133.4l-.3 .2M179.3 132.1l.1 .3M179.4 131.7l-.1 .4M179.4 133.3l-.3 .1M179.4 132.4l.2 .3M179.6 132.7l-.2 .6M179.7 131.6l-.3 .1"/>
<path d="M179.9 131.6h-.2M180 130.2v.5M180 130.7l.1 .3M180.1 129.9l-.1 .3M180.1 129.9h.2M180.1 131l-.2 .6M180.7 128.5v.5M180.7 129l.1 .4M180.8 129.4l-.2 .6-.3-.1M180.8 128.2l-.1 .3M181.4 136.3l.4 .1M181.5 128l-.2 .5-.5-.3"/>
<path d="M181.5 126.9v1.1M181.7 126.6l-.2 .3M181.7 126.6l.3 .5 .3-.4M181.8 136.4l.4 .6 7.7 2.2M182.1 127.6l2.6 .7M182.3 126.2v.5M182.4 125.6l-.1 .6M182.6 125.3l-.2 .3M182.6 125.3l.2 .7 .3-.3M182.7 125.6l.4 .1M183.2 125.1l-.1 .6M183.3 124.5l-.1 .6"/>
<path d="M183.4 124.3l-.1 .2M183.4 124.3l.2 .9 .2-.3M183.6 124.8l.2 .1M184 124.3l-.2 .6M184.1 123.7l-.1 .6M184.3 123.6l-.2 .1M184.3 123.6l.1 1 .2-.1M184.3 123.7l.5 .2M184.4 124.4l.2 .1M184.7 139.9l.5 .1M184.7 139.8l.3 .1M184.8 123.9l-.2 .6"/>
<path d="M185 139.9l-.2-.2-.3 .5v1l-.1 .3M185 139.9l.2 .1M185 123.2l-.2 .7M185.1 124.2h.2M185.1 123.5l.5 .1M185.2 123.2h-.2M185.2 123.2l-.1 1.1 .2-.1M185.6 123.6l-.3 .6M185.7 131.7a3.7 3.7 0 0 0-.9-3.3 1.99 1.99 0 0 0-2.1 1.2 13.2 13.2 0 0 0-2.1 9.2 1.17 1.17 0 0 0 .9 1.1 1.17 1.17 0 0 0 1.3-.7l1.2-1.7M185.8 123.1h.1M185.8 124.3h.1M185.8 123.1l-.2 .5"/>
<path d="M185.9 123.7l-.1 .6M185.9 123.7l.3 .1M185.9 123.1v.6M185.9 123.1l.6 .2M186.1 138.1l-.2 .2h-.4l-.2 .4v1l-.1 .3M186.2 123.8l-.2 .5h-.2M186.4 124.1l.4 .1M186.5 123.3h.1l-.2 1.3 .1 .1 .3-.5M186.5 123.3l-.3 .5M186.5 123.6l.6 .2M186.9 124.9l.4 .1M187 132.1a9.8 9.8 0 0 0-.6-6.6 1.7 1.7 0 0 0-2.7 .2 19.6 19.6 0 0 0-4.8 11.1 9 9 0 0 0 .6 5.7 1.62 1.62 0 0 0 2.7 .2 12.3 12.3 0 0 0 3.1-4.8"/>
<path d="M187 124.5l.5 .1M187.1 123.8l.1 .1-.3 1.3 .1 .2 .3-.4M187.1 123.8l-.3 .4M187.3 125.9l.3 .1M187.4 125.5l.5 .2M187.5 127.2l.3 .1M187.5 130.3l.5 .1M187.5 124.6l.1 .2-.4 1.2 .1 .3 .3-.3M187.5 124.6l-.2 .4M187.5 126.9l.6 .2M187.6 128.6l.3 .2M187.6 128.5l.5 .1"/>
<path d="M187.9 125.7v.3l-.4 1.1v.4l.3-.2M187.9 125.7l-.3 .3M188 130.4v.4l-.6 .7-.1 .5 .4 .3M188.1 127.1v.3l-.5 1v.5l.3-.1M188.1 127.1l-.3 .2M188.1 128.6v.4l-.6 .9v.4v.1h.5M188.1 128.6l-.2 .2M191 133.6l.5-.2a2.29 2.29 0 0 1 .4 2.6 4.4 4.4 0 0 1-1.8 3.2h-.1a1.66 1.66 0 0 1-.6-2 6.7 6.7 0 0 1 1.6-3.6zM191.6 133.4l-7.8-2.2a3.4 3.4 0 0 0-1.9 2.7l-.2 1.3-.3 .5v1.2l.4-.5M193.8 133.9l4.5 1.6M193.8 133.9l.5-.4 .6-.1 4.3 1.7M193.8 133.9v.3"/>
<path d="M198.1 135.7a7.4 7.4 0 0 0-1.3 5.7l.4 .4 1.7 .5M198.1 135.7l-4.5-1.6a8.6 8.6 0 0 0-1.4 6.4l.5 .4 4.6 .9M198.1 135.7l1.7 .5M198.3 135.5l1.7 .5M199.2 135.1l-.4 .1-.5 .3M199.2 135.1l1.6 .5M199.8 136.2a7.3 7.3 0 0 0-1.3 5.7l.3 .3 .3 .1 .5-.2M199.8 136.2l.1 .2M199.9 136.4v.3a5.9 5.9 0 0 0-1 5l.2 .1a1.49 1.49 0 0 0 1.5-1.3 4.9 4.9 0 0 0 .4-4.3l-.5-.1-.4 .3M199.9 136.4h.2M200 136a.72 .72 0 0 1 .7-.5 .72 .72 0 0 1 .6 .7M200 136l.1 .2"/>
<path d="M200.1 136.2a.68 .68 0 0 1 .8-.4 .68 .68 0 0 1 .5 .6 6.8 6.8 0 0 1-1.8 5.7 .68 .68 0 0 1-.8 0 .68 .68 0 0 1-.3-.8 7.6 7.6 0 0 1 1.4-4.9M200.1 136.2v.2M200.6 126.4l.6 .9M200.6 126.4v8.2l.6 .9M201.2 127.3l3 .9M201.2 135.5l3 .9M201.2 127.3v8.2M202.2 126.5a1.96 1.96 0 0 1 2.5 .3 1.35 1.35 0 0 1-2 .9 .68 .68 0 0 1-.7-.4 .68 .68 0 0 1 .2-.8zM202.6 135.9a22.1 22.1 0 0 0-2.1 11.5l.4 1.4 .5 .7 .5 .4M202.7 127.7h1.2M202.7 136a22.6 22.6 0 0 0-2 11.9l.5 1.3 .8 .7M204.2 128.2v8.2"/>
<path d="M205.8 127.9l-1.6 .3M205.8 127.9v8.2M205.8 136.1l-1.6 .3M206.6 139.6l-.4 1.3M207 138.4v.8l-.5 .5M207.4 130.8l4.3 1.2M207.6 137.4l-.6 1.1M208.1 136.2a.97 .97 0 0 1-.7 1.3M208.7 135.8l-.6 .7M209.3 134.5a.96 .96 0 0 1-1 1.3M209.3 136.8l.3-.3a1.15 1.15 0 0 1 1.3-.4 1.15 1.15 0 0 1 .8 1.2 12.3 12.3 0 0 1-3 9.6 1.06 1.06 0 0 1-1.2 .3 1.06 1.06 0 0 1-.7-1 12.8 12.8 0 0 1 2.5-9.4zM209.3 126.7l2.8 .9"/>
<path d="M209.3 133.6a2.68 2.68 0 0 1 2.8-1.2 3.5 3.5 0 0 1 1.4 3 22.1 22.1 0 0 1-4.6 14.5 2.1 2.1 0 0 1-2.9 .7 6.6 6.6 0 0 1-1.1-5.1 22.4 22.4 0 0 1 4.4-11.9zM209.3 134.9h.5M209.4 136.7a.99 .99 0 0 1 1.2-.4 .99 .99 0 0 1 .6 1.1 11.8 11.8 0 0 1-2.6 9 .98 .98 0 0 1-1.2 .5 .98 .98 0 0 1-.6-1.1 12.4 12.4 0 0 1 2.6-9.1zM209.6 135.6a1.38 1.38 0 0 1 1.6-.6 1.38 1.38 0 0 1 .9 1.5 15.2 15.2 0 0 1-3.3 11.2 1.3 1.3 0 0 1-1.4 .6 1.3 1.3 0 0 1-1-1.1 14.6 14.6 0 0 1 2-10zM209.7 134a1.63 1.63 0 0 1 1.7-.6 1.63 1.63 0 0 1 1.3 1.3 16.1 16.1 0 0 1-1.2 10 10.1 10.1 0 0 1-3.7 5.1 1.41 1.41 0 0 1-2-1 15.2 15.2 0 0 1 1-9.8 12.6 12.6 0 0 1 2.9-5zM209.8 134.9l-.5 .3M209.9 134.9l1.2 .1M210 134.8h.1M210.4 133.6a1.05 1.05 0 0 1-.6 1.3M211.2 133.3a.96 .96 0 0 1-.4 1.6M211.3 125.2a3.5 3.5 0 0 1 .9 2.7l.5 .2M211.5 133.9a.97 .97 0 0 1 .7 .8 .97 .97 0 0 1-.4 1"/>
<path d="M211.7 132a3.3 3.3 0 0 1 1.8 3.1 22.8 22.8 0 0 1-4.4 14.7l-1.1 1-1.2 .4M211.7 132a3 3 0 0 0-2.8 1.4 22.8 22.8 0 0 0-4.3 15.4 2.8 2.8 0 0 0 1.5 2.4M211.9 135.6a.99 .99 0 0 1 .4 1.7M212.3 138.1l.2 .4v.5l-.3 .6M212.7 128.1a2.75 2.75 0 0 0-1.2-2.9 3.4 3.4 0 0 0-2.7 2.3 16.5 16.5 0 0 0-2 7.4l-1 1.2M218.4 139.8l-.2 .2M218.4 139.8l1 .2M220.6 139.6l-1.1-.4-.5 .1-.6 .5M167.7 140.3v.2l10.8 3.1M167.7 140.3l10.7 3.1M168.1 141.2l10.9 3.2M168.1 141.2l10.8 3"/>
<path d="M168.2 140.6l-.1 .6M168.7 141.7l.1 .1M168.7 141.7l10.9 3.2M168.7 141.5v.2M169.4 142h.1M169.4 142l10.7 3.1M177.9 140.8l.1 .3M178.1 142.2l.1 .2M178.2 141l.4 .1M178.2 140.3l-.3 .5M178.4 143.4l.1 .2M178.5 142.1l.3 .1"/>
<path d="M178.5 143.5l.5 .1M178.6 141.1l-.1-.5-.5 .5M178.6 141.1l-.5 1.1M178.8 142.2l-.1-.4-.5 .6M178.8 142.2l-.4 1.2M178.9 144.2l.1 .2M178.9 142.9l.3 .1M179 143.6l-.1 .6M179.1 144.1l.4 .1M179.2 143l-.2-.2-.5 .8M179.2 143l-.2 .6M179.5 143.5l.2 .1"/>
<path d="M179.5 144.2l-.1 .6 .2 .1M179.7 143.6l-.2-.2-.5 1M179.7 143.6l-.2 .6M179.8 144.4l.4 .1M180.1 143.9h.2l-.1 .6M180.1 143.9h.1M180.1 143.9l-.5 1M180.2 144.5l-.1 .6M180.3 144.8l.6 .2M180.6 144.3l.3 .2M180.9 145v-1.1h-.2l-.4 1.2h-.2M181.2 144.5l.5 .1"/>
<path d="M181.3 144l.4 .1M181.7 144.1l-.1-.5-.2 .1-.4 1.2-.1 .1M181.7 144.1v.5M182.1 143.7l.5 .2M182.2 143.4h.3M182.5 143.4v-.4l-.3 .2-.3 1.3-.2 .1M182.5 143.4l.1 .5M183 142.7l.5 .1M183 142.4l.3 .1M183.3 142.5l-.1-.4-.2 .3-.2 1.3-.2 .2M183.3 142.5l.2 .3M183.8 141.4l.6 .1"/>
<path d="M183.9 141.2l.3 .1M184.2 141.3l-.2-.3-.2 .4-.1 1.2-.2 .2M184.2 141.3l.2 .2M200.6 150.8v9.8l.6 1M200.6 150.8l.6 1M201.2 151.8v9.8M201.2 151.8l3 .9M201.6 149.7l-1 1.1M202 150l-.1 .2 4.1 1.2 .2-.3 .6 .1M202.1 150l4.1 1.2M202.1 150v.3M202.7 151.3a.78 .78 0 0 1 1.3 .2 .7 .7 0 0 1-.7 .3 .7 .7 0 0 1-.6-.5z"/>
<path d="M204.2 152.7v9.7M205.1 150.9l-.1 .2M205.4 145.4a.99 .99 0 0 1 0 1.5 .93 .93 0 0 1 .7 .8 .93 .93 0 0 1-.4 .9M205.6 144.5v1.1M205.6 143.3l.2 .5-.1 .5-.3 .4M205.7 146.5l.2 .7M205.7 151.1l-.1 .2M205.8 152.4v9.8M205.8 152.4l-1.6 .3M205.9 142.1l-.2 1.3M206 151.1l-.2 .2M206.1 147.6l.5 .5"/>
<path d="M206.1 147.8h.1M206.1 140.9l.1 .6-.4 .6M206.1 151.2h.1M206.2 147.8l.1 .1M206.6 148.1l.1 .1a.98 .98 0 0 1-.4 1.4M206.6 148.1l.7 .2M206.8 151.2l-1 1.2M207.4 146.9h.1M207.8 148.3a.95 .95 0 0 1-.3 1.2 .95 .95 0 0 1-1.1 0M209 147.5a.97 .97 0 0 1-1.1 1.3M210.2 145.9v.5l-.2 .4-.7 .4M211.2 143.6v.8l-.5 .4"/>
<path d="M212 140.9l.1 .7-.4 .6M212.2 144.2a14.9 14.9 0 0 1-3.3 9.2l-.6 .4-.7 .2M212.2 144.2l.5 .2M212.2 143.9h.2l-.2 .3M212.7 144.4a14.9 14.9 0 0 1-3.3 9.1 1.33 1.33 0 0 1-1.6 .6 1.33 1.33 0 0 1-.9-1.4l-.1-1.5M212.7 142.2l.4 .1 .6 1M213.7 143.3v9.8l-7.9 9.1M213.7 143.3l-1 1.1M215.8 147.1l.1 .2M215.8 147.1l1.3 .3M215.9 146.5l-.1-.2v.8M215.9 147.3l.2 1.2 .3 .5 1.4 .5"/>
<path d="M215.9 146.5l1 .3M215.9 147.3l1 .3M216.9 147.6l.1 .9a1 1 0 0 0 .9 1 1 1 0 0 0 1.1-.8l.4-.5v.3M216.9 146.8l.2-.2v.8M217.1 147.4l-.2 .2M217.9 140.3a12.8 12.8 0 0 0-2 6.2M217.9 140.3l-.1 .2a10.5 10.5 0 0 0-1.9 7.1M217.9 140.3l1.1 .3M218.2 140l-.2 .3M218.2 140l1.2 .4M219 140.6a12.4 12.4 0 0 0-2.1 6.2M219.1 141.9l.2-.2a.69 .69 0 0 1 .8-.4 .69 .69 0 0 1 .5 .7 7.1 7.1 0 0 1-1.8 5.7 .85 .85 0 0 1-.9-.3 .85 .85 0 0 1-.2-.9 8.3 8.3 0 0 1 1.4-4.6z"/>
<path d="M219.2 141.8a7.4 7.4 0 0 1-1.5 5.1M219.2 148.4l.2 .1M219.4 140a1.03 1.03 0 0 1 1.2-.5 1.03 1.03 0 0 1 .8 1.1l.1 .9-.2 .1v.8l.2-.1M219.4 140v.4M219.4 140.4l-.4 .5v-.3M221.3 142.2l.2 .1M221.5 142.3a12.6 12.6 0 0 1-2.1 6.2M201.2 161.6l3 .8M205.8 162.2l-1.6 .2M291.2 191.7h-28v12"/>
</g>
<g fill="none" stroke="#000" stroke-width=".21">
<path d="M6.7 12.9h94.9v52.7h-94.9zM6.7 18.9h94.9M19.6 12.9v52.7M45.4 12.9v52.7M92.9 12.9v52.7M6.7 24.1h94.9M6.7 29.2h94.9M6.7 34.8h94.9M6.7 40.4h94.9M6.7 45.6h94.9M6.7 49.6h94.9M6.7 54.7h94.9"/>
<path d="M6.7 59.9h94.9M75 95.1l-.7 1.9M75.6 95.4l-1.3 1.6M83.3 82.2l-9 14.8M61.9 100.5l-9.1 17.8M61.9 100.5l-.6 1.9M61.9 100.5l-1.2 1.6M105.1 113.5l-10.4 20.4M225.3 106.2l-11.6 17.2M156.6 132.2l-10.4 18.7M156.6 132.2l-.7 1.9M156.6 132.2l-1.2 1.6"/>
<path d="M174.7 132.4l-6.6 13.1M174.7 132.4l-.6 2M174.7 132.4l-1.2 1.6M214.5 121.5l-.8 1.9M215.1 121.9l-1.4 1.5M194.3 141.2l-9.3 19.6M194.3 141.2l-.6 2M194.3 141.2l-1.1 1.7M209.5 157.8l12.4 12.3M209.5 157.8l1.7 1.2M209.5 157.8l1.2 1.7M220.1 147.4l9.7 9.8"/>
<path d="M220.1 147.4l1.6 1.2M220.1 147.4l1.2 1.7M137.6 187.7h153.6M137.6 191.7h153.6M137.6 199.7h153.6M152.8 183.7v20M200.7 183.7v4M210 183.7v4M211.3 191.7v12M230.4 191.7v12M263.2 183.7v20M272.8 183.7v8"/>
<path d="M276.4 195.6h.1M281.4 195.6v4.1M285 195.6h.1M291.2 195.6l-153.6 .1"/>
<circle cx="85.3" cy="78.8" r="3.9"/>
<circle cx="227.5" cy="102.9" r="3.9"/>
<circle cx="51.1" cy="121.8" r="3.9"/>
<circle cx="92.9" cy="137.4" r="3.9"/>
<circle cx="144.3" cy="154.4" r="3.9"/>
<circle cx="166.3" cy="149" r="3.9"/>
<circle cx="232.5" cy="159.9" r="3.9"/>
<circle cx="183.3" cy="164.4" r="3.9"/>
<circle cx="224.6" cy="172.9" r="3.9"/>
</g>
<g fill="none" stroke="#808000" stroke-width=".21">
<path d="M225.2 119.1l-13 17.4M213.1 134.7l-.9 1.8M213.6 135.1l-1.4 1.4"/>
<circle cx="227.5" cy="116" r="3.9"/>
</g>
<g fill="none" stroke="#000" stroke-width=".25">
<path d="M282.6 197.7h7.8M282.6 197.1l3-.9v3l-3-.8zM288.4 195.8v3.8M106.2 203.7h185"/>
<circle cx="288.4" cy="197.7" r="1.74"/>
<circle cx="288.4" cy="197.7" r=".93"/>
</g>
<path d="M6.7 12.9h284.5v190.8h-284.5zM137.6 183.7v20M291.2 183.7h-185v20" fill="none" stroke="#000" stroke-width=".5"/>
<path d="M276.4 199.7v4M285 199.7v4" fill="none" stroke="#c0c0c0" stroke-width=".21"/>
<path d="M272.8 195.6h.1" fill="none" stroke="#c0c0c0" stroke-width=".25"/>
<path d="M105 113.3h.2l-.1 .2 .1-.2a.21 .21 0 0 1 0 .3 .21 .21 0 0 1-.3 0 .21 .21 0 0 1 .1-.3z" fill="#000"/>
<g font-size="3.5">
<text x="84.4" y="79.9">7</text>
<text x="226.6" y="104.1">4</text>
<text x="50.1" y="122.9">2</text>
<text x="91.9" y="138.6">1</text>
<text x="143.4" y="155.5">7</text>
<text x="165.3" y="150.1">2</text>
<text x="231.6" y="161">6</text>
<text x="182.4" y="165.5">5</text>
<text x="223.7" y="174">3</text>
</g>
<text font-size="3.5" fill="#808000" x="226.6" y="117.1">?</text>
<g font-size="3.2">
<text x="153.6" y="186.8">80400301500</text>
<text x="153.6" y="190.8">TAMPON PİSTON ŞAFTI</text>
<text x="210.7" y="186.6">-</text>
<text x="154.3" y="194.8">/</text>
<text x="154.3" y="198.8">/ HRC</text>
<text x="230.8" y="202.8">13689.70</text>
</g>
<g font-size="2.8">
<text x="8.3" y="15.5">MONTAJ</text>
<text x="24.7" y="16.9">PARÇA KODU</text>
<text x="94.1" y="16.9">ADET</text>
<text x="11.4" y="18.4">NO</text>
<text x="12.5" y="22.5">1</text>
<text x="20.2" y="22.5">80400301501</text>
<text x="96.6" y="22.5">1</text>
<text x="12.5" y="27.7">2</text>
<text x="20.2" y="27.7">80400301502</text>
<text x="96.6" y="27.7">2</text>
<text x="12.5" y="33.1">3</text>
<text x="20.2" y="33.1">80400301504</text>
<text x="96.6" y="33.1">1</text>
<text x="12.5" y="38.6">4</text>
<text x="20.2" y="38.6">80400301505</text>
<text x="96.6" y="38.6">1</text>
<text x="12.5" y="44">5</text>
<text x="20.2" y="44">60202900018</text>
<text x="96.6" y="44">1</text>
<text x="12.5" y="48.6">6</text>
<text x="12.5" y="53.2">7</text>
<text x="20.2" y="48.6">60205000009</text>
<text x="20.2" y="53.2">60202900014</text>
<text x="96.6" y="48.6">1</text>
<text x="96.6" y="53.2">3</text>
<text x="12.5" y="58.3">8</text>
<text x="20.2" y="58.3">80530301502</text>
<text x="96.6" y="58.3">1</text>
<text x="12.5" y="63.5">9</text>
<text x="20.2" y="62.1">self aligning ball</text>
<text x="20.2" y="64.9">bearing 22_ks</text>
<text x="96.6" y="63.5">1</text>
<text x="263.7" y="186.7">Ü.Adet:</text>
<text x="263.9" y="190.5">Vers.:</text>
<text x="211.5" y="194.5">Hammadde Adı:</text>
<text x="138.3" y="202.6">SON KAYIT:</text>
<text x="163.5" y="202.6">25 Ocak 2024 Perşembe 23:00:54</text>
<text x="212.1" y="198.4">Sip. Ölçüsü:</text>
<text x="212.2" y="202.7">Ağırlık:</text>
</g>
<g font-size="2.6">
<text x="265.9" y="194.4">GENEL TOLERANS</text>
<text x="264.2" y="198.5">DIN 7168 m T</text>
<text x="264.3" y="202.6">ÖLÇEK</text>
<text x="278.5" y="202.6">1:20</text>
<text x="286.5" y="202.6">A4</text>
</g>
<g font-size="2.5">
<text x="138.3" y="186.4">Parça Kodu:</text>
<text x="138.3" y="190.5">Parça Adı:</text>
<text x="201.2" y="186.5">Ü.Kodu:</text>
<text x="138.3" y="194.5">Kaplama Şekli:</text>
<text x="138.3" y="198.6">Isıl İşlem:</text>
</g>
</svg>
